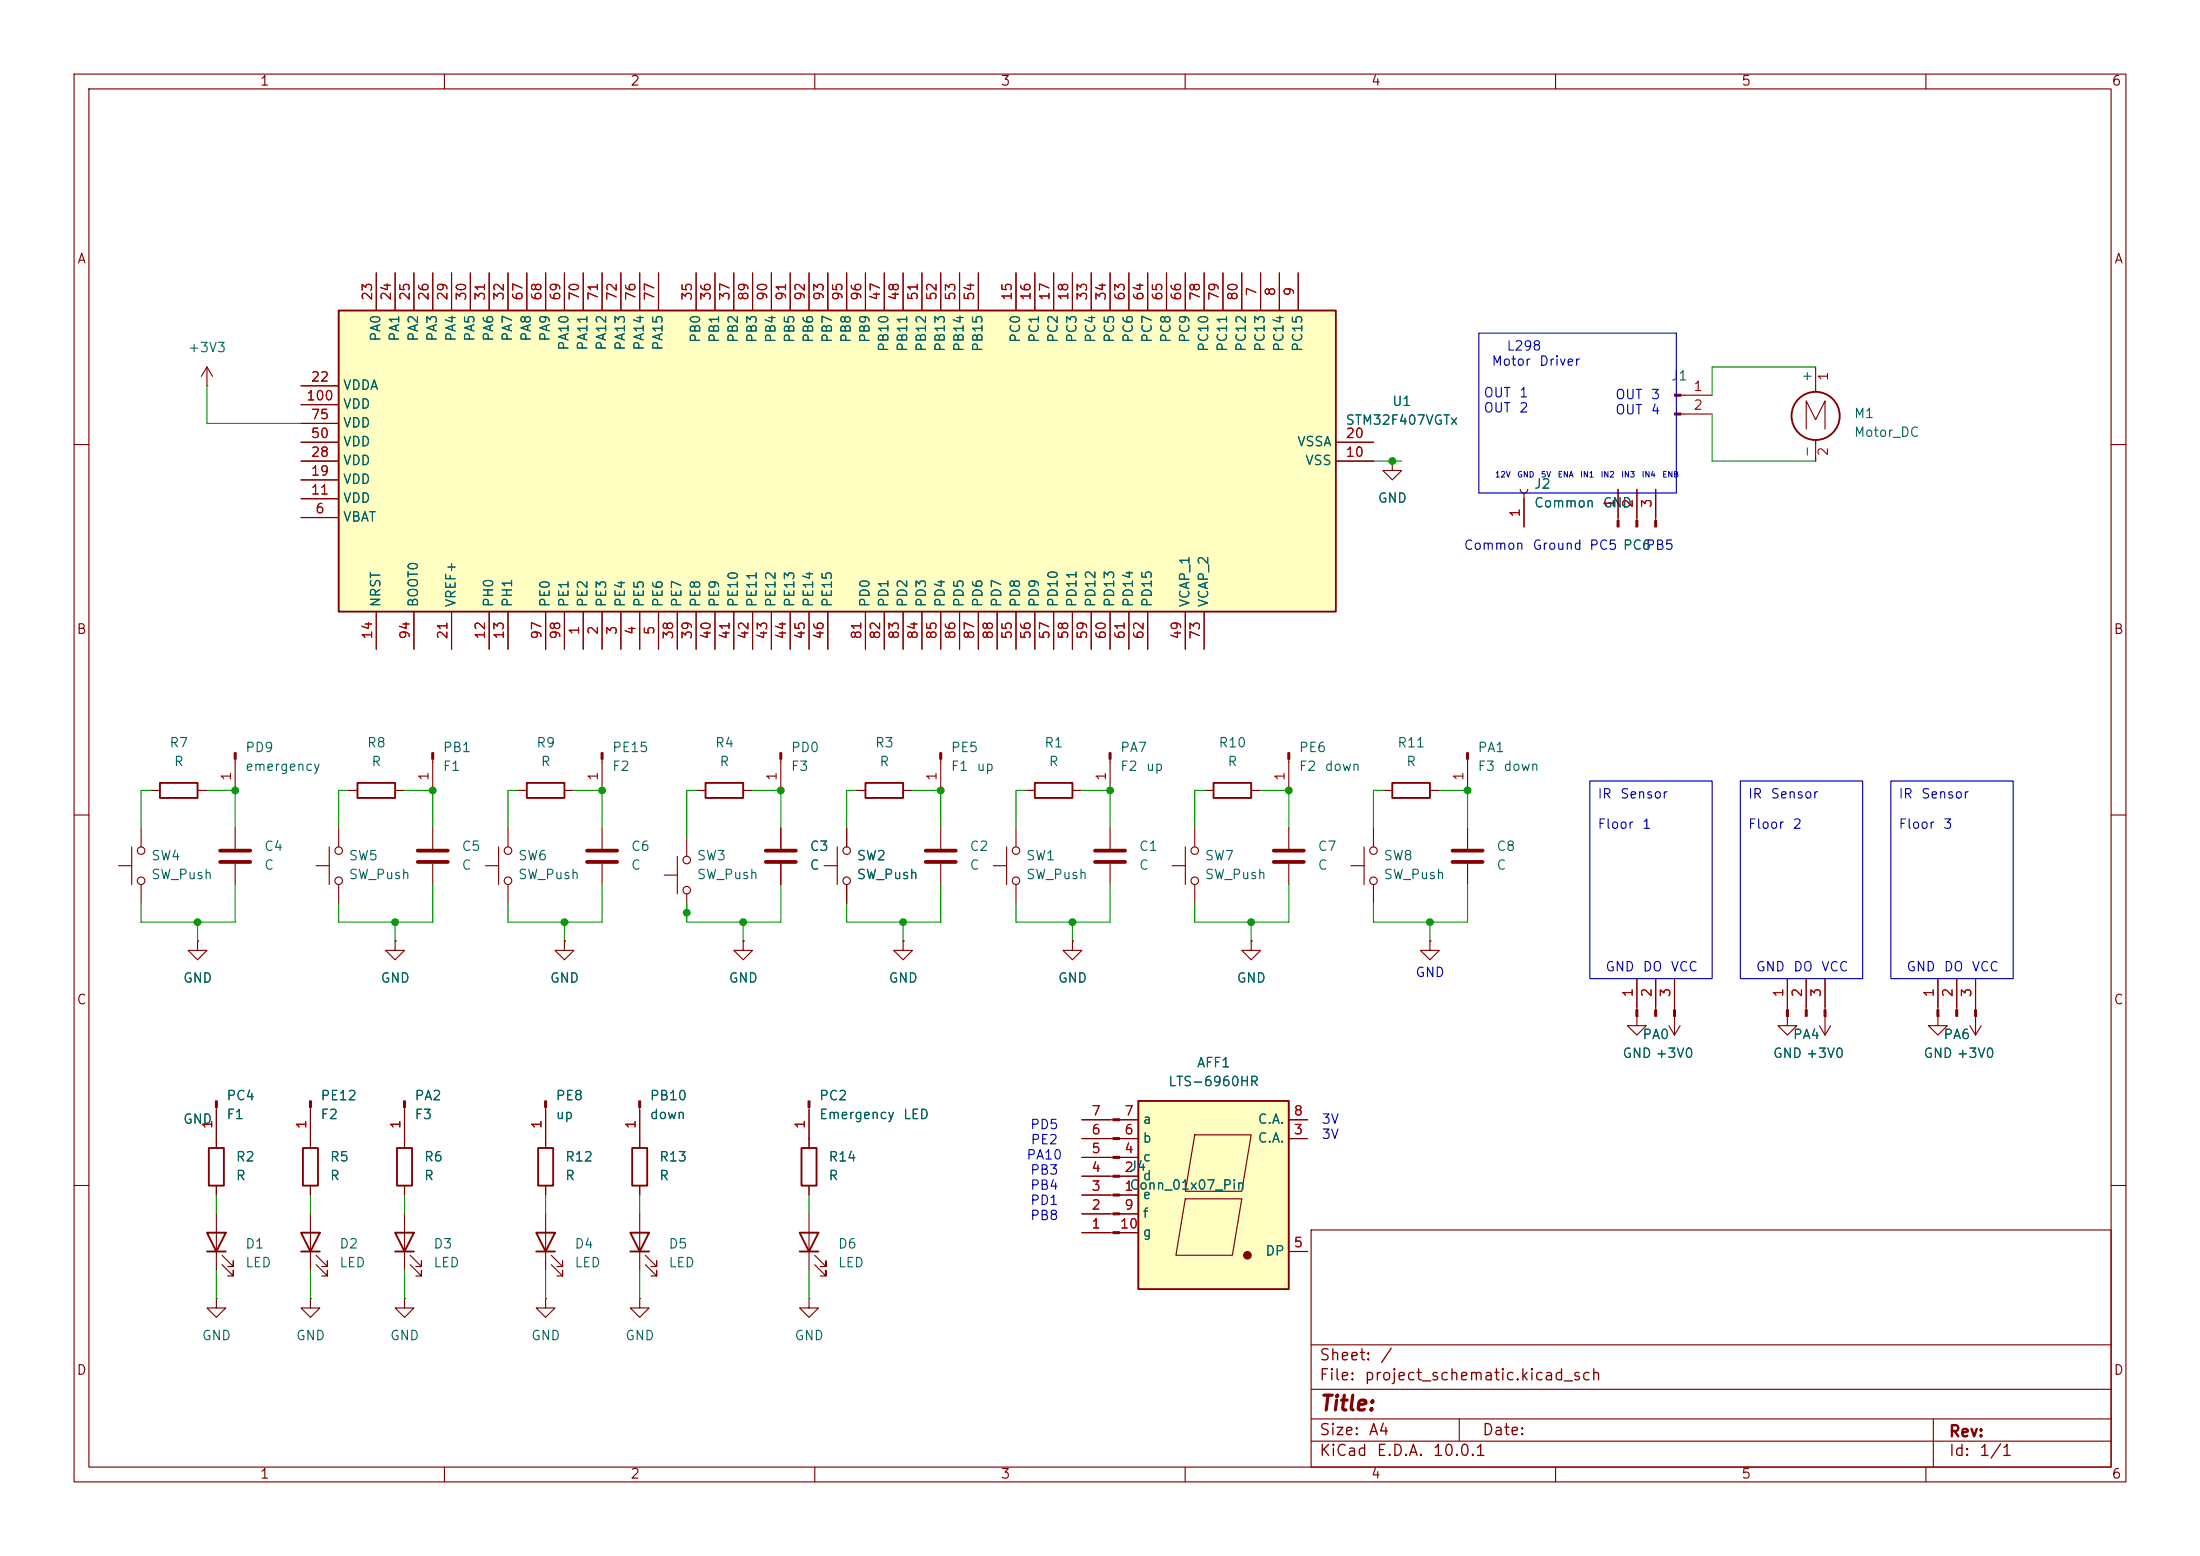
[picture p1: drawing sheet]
<svg xmlns="http://www.w3.org/2000/svg" width="297mm" height="210mm" viewBox="0 0 297 210" stroke-linecap="round" stroke-linejoin="round" font-family="sans-serif">
<g fill="none" stroke="#840000" stroke-width=".15">
<path d="M10 10h277v190h-277zM12 12h273v186h-273zM60 10v2M110 10v2M160 10v2M210 10v2M260 10v2M10 60h2M285 60h2M10 110h2M16 116.8h1.8M17.8 114.3v5.1"/>
<path d="M19 111.8v2.5M19 119.4v2.5M20.3 106.7h1.3M26.7 106.7h1.2M31.7 102.5v4.2M31.7 111.8v2.8M31.7 116.6v2.8M42.7 116.8h1.7M44.4 114.3v5.1M45.7 111.8v2.5M45.7 119.4v2.5M47 106.7h1.3"/>
<path d="M53.3 106.7h1.3M58.4 102.5v4.2M58.4 111.8v2.8M58.4 116.6v2.8M65.5 116.8h1.8M67.3 114.3v5.1M68.6 111.8v2.5M68.6 119.4v2.5M69.8 106.7h1.3M76.2 106.7h1.3M111.3 116.8h1.7M113 114.3v5.1"/>
<path d="M114.3 111.8v2.5M114.3 119.4v2.5M127 111.8v2.8M127 116.6v2.8M134.1 116.8h1.8M135.9 114.3v5.1M137.2 111.8v2.5M137.2 119.4v2.5M149.9 111.8v2.8M149.9 116.6v2.8M158.2 116.8h1.8M160 114.3v5.1"/>
<path d="M161.3 111.8v2.5M161.3 119.4v2.5M174 111.8v2.8M174 116.6v2.8M182.4 116.8h1.7M184.1 114.3v5.1M185.4 111.8v2.5M185.4 119.4v2.5M285 110h2M26.7 127v1.3h1.2l-1.2 1.2-1.3-1.2h1.3M26.7 127h.1M53.3 127v1.3h1.3l-1.3 1.2-1.2-1.2h1.2"/>
<path d="M53.3 127h.1M76.2 127v1.3h1.3l-1.3 1.2-1.3-1.2h1.3M76.2 127h.1M100.3 127v1.3h1.3l-1.3 1.2-1.2-1.2h1.2M100.3 127h.1M121.9 127v1.3h1.3l-1.3 1.2-1.3-1.2h1.3M121.9 127h.1M144.8 127v1.3h1.2l-1.2 1.2-1.3-1.2h1.3M144.8 127h.1M168.9 127v1.3h1.3l-1.3 1.2-1.3-1.2h1.3M168.9 127h.1M193 127v1.3h1.3l-1.3 1.2-1.2-1.2h1.2"/>
<path d="M193 127h.1M29.2 149.5v5.4M41.9 149.5v5.4M54.6 149.5v5.4M73.7 149.5v5.4M86.4 149.5v5.4M109.2 149.5v5.4M10 160h2M29.2 175.3v1.2h1.3l-1.3 1.3-1.3-1.3h1.3M29.2 175.3h.1M29.2 160v1.3M29.2 163.8v7.7"/>
<path d="M30 170.7l1.5 1.5v-.7v.7h-.8M30 169.4l1.5 1.5v-.7v.7h-.8M41.9 175.3v1.2h1.3l-1.3 1.3-1.3-1.3h1.3M41.9 175.3h.1M41.9 160v1.3M41.9 163.8v7.7M42.7 170.7l1.5 1.5v-.7v.7h-.8M42.7 169.4l1.5 1.5v-.7v.7h-.8M54.6 175.3v1.2h1.3l-1.3 1.3-1.3-1.3h1.3M54.6 175.3h.1M54.6 160v1.3M54.6 163.8v7.7"/>
<path d="M55.4 170.7l1.5 1.5v-.7v.7h-.8M55.4 169.4l1.5 1.5v-.7v.7h-.8M73.7 175.3v1.2h1.2l-1.2 1.3-1.3-1.3h1.3M73.7 175.3h.1M73.7 160v1.3M73.7 163.8v7.7M74.4 170.7l1.5 1.5v-.7v.7h-.7M74.4 169.4l1.5 1.5v-.7v.7h-.7M86.4 175.3v1.2h1.2l-1.2 1.3-1.3-1.3h1.3M86.4 175.3h.1M86.4 160v1.3M86.4 163.8v7.7"/>
<path d="M87.1 170.7l1.5 1.5v-.7v.7h-.7M87.1 169.4l1.5 1.5v-.7v.7h-.7M109.2 175.3v1.2h1.3l-1.3 1.3-1.3-1.3h1.3M109.2 175.3h.1M109.2 160v1.3M109.2 163.8v7.7M110 170.7l1.5 1.5v-.7v.7h-.8M110 169.4l1.5 1.5v-.7v.7h-.8M177 166h108v32h-108zM285 160h2M60 198v2M110 198v2"/>
<path d="M160 198v2M177 194.5h108M177 191.5h108M177 187.5h108M177 181.5h108M197 191.5v3M210 198v2M260 198v2M261 191.5v6.5"/>
<circle cx="19" cy="118.9" r=".51"/>
<circle cx="19" cy="114.8" r=".51"/>
<circle cx="45.7" cy="118.9" r=".51"/>
<circle cx="45.7" cy="114.8" r=".51"/>
<circle cx="68.6" cy="118.9" r=".51"/>
<circle cx="68.6" cy="114.8" r=".51"/>
<circle cx="114.3" cy="118.9" r=".51"/>
<circle cx="114.3" cy="114.8" r=".51"/>
<circle cx="137.2" cy="118.9" r=".51"/>
<circle cx="137.2" cy="114.8" r=".51"/>
<circle cx="161.3" cy="114.8" r=".51"/>
<circle cx="161.3" cy="118.9" r=".51"/>
<circle cx="185.4" cy="118.9" r=".51"/>
<circle cx="185.4" cy="114.8" r=".51"/>
</g>
<path d="M29.7 116.3h4.1M29.7 114.8h4.1M56.4 116.3h4.1M56.4 114.8h4.1M125 116.3h4M125 114.8h4M147.8 116.3h4.1M147.8 114.8h4.1M172 116.3h4M172 114.8h4" fill="none" stroke="#840000" stroke-width=".51"/>
<g fill="none" stroke="#840000" stroke-width=".25">
<path d="M21.6 105.7h5.1v2h-5.1zM48.3 105.7h5v2h-5zM71.1 105.7h5.1v2h-5.1zM28.2 154.9h2v5.1h-2zM40.9 154.9h2v5.1h-2zM53.6 154.9h2v5.1h-2zM72.6 154.9h2.1v5.1h-2.1zM85.3 154.9h2.1v5.1h-2.1zM108.2 154.9h2v5.1h-2zM27.9 166.4h2.6l-1.3 2.5zM27.9 168.9h2.6M40.6 166.4h2.6l-1.3 2.5z"/>
<path d="M40.6 168.9h2.6M53.3 166.4h2.6l-1.3 2.5zM53.3 168.9h2.6M72.4 166.4h2.5l-1.2 2.5zM72.4 168.9h2.5M85.1 166.4h2.5l-1.2 2.5zM85.1 168.9h2.5M107.9 166.4h2.6l-1.3 2.5zM107.9 168.9h2.6"/>
</g>
<g fill="#840000" stroke="#840000" stroke-width=".15">
<path d="M31.6 101.6h.3v.9h-.3z"/>
<path d="M58.3 101.6h.2v.9h-.2z"/>
<path d="M41.8 148.6h.2v.9h-.2z"/>
<path d="M54.5 148.6h.2v.9h-.2z"/>
<path d="M29.1 148.6h.2v.9h-.2z"/>
<path d="M86.2 148.6h.3v.9h-.3z"/>
<path d="M73.5 148.6h.3v.9h-.3z"/>
<path d="M109.1 148.6h.2v.9h-.2z"/>
</g>
<path d="M153.7 148.6h20.3v25.4h-20.3z" fill="#ffffc2"/>
<g fill="none" stroke="#840000" stroke-width=".25">
<path d="M116.8 105.7h5.1v2h-5.1zM153.7 148.6h20.3v25.4h-20.3z"/>
<circle cx="245.1" cy="56.1" r="3.3"/>
</g>
<g fill="none" stroke="#840000" stroke-width=".15">
<path d="M226.9 53.3h4.2M226.9 55.9h4.2M243.8 57.9v-3.8l1.3 2.5 1.3-2.5v3.8M245.1 49.5v3.4M245.1 59.4v2.8M205.2 66a.51 .51 0 0 0 .5 .5 .51 .51 0 0 0 .5-.5M205.7 66.5v4.6M218.4 66v4.3M221 66v4.3M223.5 66v4.3M115.6 106.7h1.2M121.9 106.7h1.3"/>
<path d="M198.1 102.5v4.2M198.1 111.8v2.8M198.1 116.6v2.8M221 137.2v1.2h1.2l-1.2 1.3-1.3-1.3h1.3M221 137.2h.1M221 132.1v4.2M223.5 132.1v4.2M225.3 138.4l.8 1.3M226.1 137.2h.1M226.1 132.1v4.2M226.1 137.2v2.5M226.8 138.4l-.7 1.3"/>
<path d="M241.3 137.2v1.2h1.3l-1.3 1.3-1.3-1.3h1.3M241.3 137.2h.1M241.3 132.1v4.2M243.8 132.1v4.2M245.6 138.4l.8 1.3M246.4 137.2h.1M246.4 132.1v4.2M246.4 137.2v2.5M247.1 138.4l-.7 1.3M261.6 137.2v1.2h1.3l-1.3 1.3-1.3-1.3h1.3M261.6 137.2h.1M261.6 132.1v4.2"/>
<path d="M264.2 132.1v4.2M265.9 138.4l.8 1.3M266.7 137.2h.1M266.7 132.1v4.2M266.7 137.2v2.5M267.5 138.4l-.8 1.3M146 158.8h4.3M146 153.7h4.3M146 156.2h4.3M146 151.1h4.3M151.1 158.8h2.6M151.1 153.7h2.6"/>
<path d="M151.1 156.2h2.6M151.1 151.1h2.6M161.3 153.2h7.6l-1.3 7.6h-7.6zM174 153.7h2.5M174 151.1h2.5M146 161.3h4.3M146 163.8h4.3M146 166.4h4.3M151.1 161.3h2.6M151.1 163.8h2.6M151.1 166.4h2.6M160 161.8h7.6l-1.2 7.6h-7.7z"/>
<path d="M174 168.9h2.5"/>
</g>
<g fill="#840000" stroke="#840000" stroke-width=".15">
<path d="M150.3 166.2h.8v.3h-.8z"/>
<path d="M150.3 163.7h.8v.3h-.8z"/>
<path d="M150.3 161.2h.8v.2h-.8z"/>
<path d="M150.3 158.6h.8v.3h-.8z"/>
<path d="M150.3 156.1h.8v.2h-.8z"/>
<path d="M150.3 153.5h.8v.3h-.8z"/>
<path d="M150.3 151h.8v.3h-.8z"/>
<path d="M226.1 53.2h.8v.3h-.8z"/>
<path d="M226.1 55.8h.8v.2h-.8z"/>
<path d="M241.2 136.3h.2v.9h-.2z"/>
<path d="M243.7 136.3h.3v.9h-.3z"/>
<path d="M246.3 136.3h.2v.9h-.2z"/>
<path d="M198 101.6h.2v.9h-.2z"/>
<path d="M220.9 136.3h.2v.9h-.2z"/>
<path d="M223.4 136.3h.2v.9h-.2z"/>
<path d="M225.9 136.3h.3v.9h-.3z"/>
<path d="M218.3 70.3h.3v.8h-.3z"/>
<path d="M220.9 70.3h.2v.8h-.2z"/>
<path d="M223.4 70.3h.2v.8h-.2z"/>
<path d="M261.5 136.3h.2v.9h-.2z"/>
<path d="M264 136.3h.3v.9h-.3z"/>
<path d="M266.6 136.3h.2v.9h-.2z"/>
<circle cx="168.4" cy="169.4" r=".51"/>
</g>
<path d="M196.1 116.3h4.1M196.1 114.8h4.1" fill="none" stroke="#840000" stroke-width=".51"/>
<path d="M45.7 41.9h134.6v40.7h-134.6z" fill="#ffffc2"/>
<path d="M45.7 41.9h134.6v40.7h-134.6zM95.2 105.7h5.1v2h-5.1zM139.7 105.7h5.1v2h-5.1zM163.8 105.7h5.1v2h-5.1zM188 105.7h5v2h-5z" fill="none" stroke="#840000" stroke-width=".25"/>
<g fill="none" stroke="#840000" stroke-width=".15">
<path d="M50.8 36.8v5.1M53.3 36.8v5.1M55.9 36.8v5.1M58.4 36.8v5.1M61 36.8v5.1M63.5 36.8v5.1M66 36.8v5.1M68.6 36.8v5.1M71.1 36.8v5.1M73.7 36.8v5.1M76.2 36.8v5.1M78.7 36.8v5.1"/>
<path d="M81.3 36.8v5.1M83.8 36.8v5.1M86.4 36.8v5.1M88.9 36.8v5.1M94 36.8v5.1M96.5 36.8v5.1M99.1 36.8v5.1M101.6 36.8v5.1M104.1 36.8v5.1M106.7 36.8v5.1M109.2 36.8v5.1M111.8 36.8v5.1"/>
<path d="M114.3 36.8v5.1M116.8 36.8v5.1M119.4 36.8v5.1M121.9 36.8v5.1M124.5 36.8v5.1M127 36.8v5.1M129.5 36.8v5.1M132.1 36.8v5.1M137.2 36.8v5.1M139.7 36.8v5.1M142.2 36.8v5.1M144.8 36.8v5.1"/>
<path d="M147.3 36.8v5.1M149.9 36.8v5.1M152.4 36.8v5.1M154.9 36.8v5.1M157.5 36.8v5.1M160 36.8v5.1M162.6 36.8v5.1M165.1 36.8v5.1M167.6 36.8v5.1M170.2 36.8v5.1M172.7 36.8v5.1M175.3 36.8v5.1"/>
<path d="M27.9 52.1h.1M27.9 49.5l-.7 1.3M27.9 49.5l.8 1.3M27.9 49.5v2.6M40.6 59.7h5.1M40.6 52.1h5.1M40.6 57.2h5.1M40.6 54.6h5.1M180.3 59.7h5.1M40.6 69.9h5.1M40.6 62.2h5.1M40.6 67.3h5.1"/>
<path d="M40.6 64.8h5.1M180.3 62.2h5.1M188 62.2v1.3h1.2l-1.2 1.3-1.3-1.3h1.3M188 62.2h.1M205.7 67.3v3.8M218.4 66v3.9M221 66v3.9M223.5 66v3.9M50.8 82.6v5M55.9 82.6v5M61 82.6v5M66 82.6v5"/>
<path d="M68.6 82.6v5M73.7 82.6v5M76.2 82.6v5M78.7 82.6v5M81.3 82.6v5M83.8 82.6v5M86.4 82.6v5M88.9 82.6v5M91.4 82.6v5M94 82.6v5M96.5 82.6v5M99.1 82.6v5"/>
<path d="M101.6 82.6v5M104.1 82.6v5M106.7 82.6v5M109.2 82.6v5M111.8 82.6v5M116.8 82.6v5M119.4 82.6v5M121.9 82.6v5M124.5 82.6v5M127 82.6v5M129.5 82.6v5M132.1 82.6v5"/>
<path d="M134.6 82.6v5M137.2 82.6v5M139.7 82.6v5M142.2 82.6v5M144.8 82.6v5M147.3 82.6v5M149.9 82.6v5M152.4 82.6v5M154.9 82.6v5M160 82.6v5M162.6 82.6v5M81.3 102.5v4.2"/>
<path d="M81.3 111.8v2.8M81.3 116.6v2.8M89.7 118.1h1.7M91.4 115.6v5.1M92.7 113v2.6M94 106.7h1.2M100.3 106.7h1.3M105.4 102.5v4.2M105.4 111.8v2.8M105.4 116.6v2.8M114.3 111.8v2.5M114.3 119.4v2.5"/>
<path d="M127 102.5v4.2M138.4 106.7h1.3M144.8 106.7h1.2M149.9 102.5v4.2M162.6 106.7h1.2M168.9 106.7h1.3M174 102.5v4.2M186.7 106.7h1.3M193 106.7h1.3M26.7 127h.1M53.3 127h.1M76.2 127h.1"/>
<path d="M92.7 120.7v2.5M100.3 127h.1M121.9 127h.1M144.8 127h.1M168.9 127h.1M193 127h.1M221 137.2h.1M221 132.1v3.8M223.5 132.1v3.8M226.1 137.2h.1M226.1 132.1v3.8M241.3 137.2h.1"/>
<path d="M241.3 132.1v3.8M243.8 132.1v3.8M246.4 137.2h.1M246.4 132.1v3.8M261.6 137.2h.1M261.6 132.1v3.8M264.2 132.1v3.8M266.7 137.2h.1M266.7 132.1v3.8M29.2 149.9v5M41.9 149.9v5M54.6 149.9v5"/>
<path d="M73.7 149.9v5M86.4 149.9v5M109.2 149.9v5M146 158.8h3.9M146 153.7h3.9M146 156.2h3.9M146 151.1h3.9M151.1 158.8h2.6M151.1 153.7h2.6M151.1 156.2h2.6M151.1 151.1h2.6M174 153.7h2.5"/>
<path d="M174 151.1h2.5M29.2 160v1.3M41.9 160v1.3M54.6 160v1.3M73.7 160v1.3M86.4 160v1.3M109.2 160v1.3M146 161.3h3.9M146 163.8h3.9M146 166.4h3.9M151.1 161.3h2.6M151.1 163.8h2.6"/>
<path d="M151.1 166.4h2.6M174 168.9h2.5"/>
<circle cx="92.7" cy="116.1" r=".51"/>
<circle cx="92.7" cy="120.1" r=".51"/>
</g>
<g fill="#840000" stroke="#840000" stroke-width=".15">
<path d="M126.9 101.6h.2v.9h-.2z"/>
<path d="M149.7 101.6h.3v.9h-.3z"/>
<path d="M173.9 101.6h.2v.9h-.2z"/>
<path d="M105.3 101.6h.2v.9h-.2z"/>
<path d="M81.2 101.6h.2v.9h-.2z"/>
</g>
<path d="M79.2 116.3h4.1M79.2 114.8h4.1M103.4 116.3h4M103.4 114.8h4" fill="none" stroke="#840000" stroke-width=".51"/>
<g fill="none" stroke="#009600" stroke-width=".15">
<path d="M27.9 52.1v5.1h12.7M231.1 55.9v6.3h14M245.1 49.5h-14v3.8M185.4 62.2h3.8M20.3 106.7h-1.3v5.1M27.9 106.7h3.8v5.1M31.7 119.4v5.1h-12.7v-2.6M47 106.7h-1.3v5.1M54.6 106.7h3.8v5.1M58.4 119.4v5.1h-12.7v-2.6M69.8 106.7h-1.2v5.1M77.5 106.7h3.8v5.1"/>
<path d="M81.3 119.4v5.1h-12.7v-2.6M94 106.7h-1.3v6.3M101.6 106.7h3.8v5.1M105.4 119.4v5.1h-12.7v-2.6M115.6 106.7h-1.3v5.1M123.2 106.7h3.8v5.1M127 119.4v5.1h-12.7v-2.6M138.4 106.7h-1.2v5.1M146 106.7h3.9v5.1M149.9 119.4v5.1h-12.7v-2.6M162.6 106.7h-1.3v5.1M170.2 106.7h3.8v5.1"/>
<path d="M174 119.4v5.1h-12.7v-2.6M186.7 106.7h-1.3v5.1M194.3 106.7h3.8v5.1M198.1 119.4v5.1h-12.7v-2.6M26.7 124.5v2.5M53.3 124.5v2.5M76.2 124.5v2.5M100.3 124.5v2.5M121.9 124.5v2.5M144.8 124.5v2.5M168.9 124.5v2.5M193 124.5v2.5"/>
<path d="M29.2 161.3v2.5M29.2 171.5v3.8M41.9 161.3v2.5M41.9 171.5v3.8M54.6 161.3v2.5M54.6 171.5v3.8M73.7 161.3v2.5M73.7 171.5v3.8M86.4 161.3v2.5M86.4 171.5v3.8M109.2 161.3v2.5M109.2 171.5v3.8"/>
</g>
<path d="M199.6 45h26.7v21.5h-26.7zM214.6 105.4h16.5v26.7h-16.5zM234.9 105.4h16.6v26.7h-16.6zM255.3 105.4h16.5v26.7h-16.5z" fill="none" stroke="#0000c2" stroke-width=".15"/>
<g fill="#009600" stroke="#009600" stroke-width=".14">
<circle cx="92.7" cy="123.2" r=".46"/>
<circle cx="193" cy="124.5" r=".46"/>
<circle cx="149.9" cy="106.7" r=".46"/>
<circle cx="198.1" cy="106.7" r=".46"/>
<circle cx="168.9" cy="124.5" r=".46"/>
<circle cx="174" cy="106.7" r=".46"/>
<circle cx="76.2" cy="124.5" r=".46"/>
<circle cx="58.4" cy="106.7" r=".46"/>
<circle cx="53.3" cy="124.5" r=".46"/>
<circle cx="31.7" cy="106.7" r=".46"/>
<circle cx="26.7" cy="124.5" r=".46"/>
<circle cx="127" cy="106.7" r=".46"/>
<circle cx="121.9" cy="124.5" r=".46"/>
<circle cx="144.8" cy="124.5" r=".46"/>
<circle cx="105.4" cy="106.7" r=".46"/>
<circle cx="100.3" cy="124.5" r=".46"/>
<circle cx="81.3" cy="106.7" r=".46"/>
<circle cx="188" cy="62.2" r=".46"/>
</g>
<text font-size="2" fill="#840000" x="178" y="190.9">Title:</text>
<g font-size="1.5" fill="#840000">
<text x="178" y="184">Sheet:</text>
<text x="186.2" y="184">/</text>
<text x="178" y="186.7">File:</text>
<text x="184.1" y="186.7">project_schematic.kicad_sch</text>
<text x="178" y="196.9">KiCad</text>
<text x="178" y="194.1">Size:</text>
<text x="184.7" y="194.1">A4</text>
<text x="185.7" y="196.9">E.D.A.</text>
<text x="193.3" y="196.9">10.0.1</text>
<text x="200" y="194.1">Date:</text>
<text x="263" y="194.3">Rev:</text>
<text x="263" y="196.9">Id:</text>
<text x="267.1" y="196.9">1/1</text>
</g>
<g font-size="1.3" fill="#840000">
<text x="35" y="11.9">1</text>
<text x="85" y="11.9">2</text>
<text x="135" y="11.9">3</text>
<text x="185" y="11.9">4</text>
<text x="235" y="11.9">5</text>
<text x="285" y="11.9">6</text>
<text x="10.3" y="35.9">A</text>
<text x="285.3" y="35.9">A</text>
<text x="10.3" y="85.9">B</text>
<text x="285.3" y="85.9">B</text>
<text x="10.3" y="135.9">C</text>
<text x="285.3" y="135.9">C</text>
<text x="10.3" y="185.9">D</text>
<text x="285.3" y="185.9">D</text>
<text x="35" y="199.9">1</text>
<text x="85" y="199.9">2</text>
<text x="135" y="199.9">3</text>
<text x="185" y="199.9">4</text>
<text x="235" y="199.9">5</text>
<text x="285" y="199.9">6</text>
</g>
<g font-size="1.3" fill="#a90000">
<text x="50.5" y="40.7" transform="rotate(-90 50.5 40.7)">23</text>
<text x="53.1" y="40.7" transform="rotate(-90 53.1 40.7)">24</text>
<text x="55.6" y="40.7" transform="rotate(-90 55.6 40.7)">25</text>
<text x="58.2" y="40.7" transform="rotate(-90 58.2 40.7)">26</text>
<text x="60.7" y="40.7" transform="rotate(-90 60.7 40.7)">29</text>
<text x="63.2" y="40.7" transform="rotate(-90 63.2 40.7)">30</text>
<text x="65.8" y="40.7" transform="rotate(-90 65.8 40.7)">31</text>
<text x="68.3" y="40.7" transform="rotate(-90 68.3 40.7)">32</text>
<text x="70.9" y="40.7" transform="rotate(-90 70.9 40.7)">67</text>
<text x="73.4" y="40.7" transform="rotate(-90 73.4 40.7)">68</text>
<text x="75.9" y="40.7" transform="rotate(-90 75.9 40.7)">69</text>
<text x="78.5" y="40.7" transform="rotate(-90 78.5 40.7)">70</text>
<text x="81" y="40.7" transform="rotate(-90 81 40.7)">71</text>
<text x="83.6" y="40.7" transform="rotate(-90 83.6 40.7)">72</text>
<text x="86.1" y="40.7" transform="rotate(-90 86.1 40.7)">76</text>
<text x="88.6" y="40.7" transform="rotate(-90 88.6 40.7)">77</text>
<text x="93.7" y="40.7" transform="rotate(-90 93.7 40.7)">35</text>
<text x="96.3" y="40.7" transform="rotate(-90 96.3 40.7)">36</text>
<text x="98.8" y="40.7" transform="rotate(-90 98.8 40.7)">37</text>
<text x="101.3" y="40.7" transform="rotate(-90 101.3 40.7)">89</text>
<text x="103.9" y="40.7" transform="rotate(-90 103.9 40.7)">90</text>
<text x="106.4" y="40.7" transform="rotate(-90 106.4 40.7)">91</text>
<text x="109" y="40.7" transform="rotate(-90 109 40.7)">92</text>
<text x="111.5" y="40.7" transform="rotate(-90 111.5 40.7)">93</text>
<text x="114" y="40.7" transform="rotate(-90 114 40.7)">95</text>
<text x="116.6" y="40.7" transform="rotate(-90 116.6 40.7)">96</text>
<text x="119.1" y="40.7" transform="rotate(-90 119.1 40.7)">47</text>
<text x="121.7" y="40.7" transform="rotate(-90 121.7 40.7)">48</text>
<text x="124.2" y="40.7" transform="rotate(-90 124.2 40.7)">51</text>
<text x="126.7" y="40.7" transform="rotate(-90 126.7 40.7)">52</text>
<text x="129.3" y="40.7" transform="rotate(-90 129.3 40.7)">53</text>
<text x="131.8" y="40.7" transform="rotate(-90 131.8 40.7)">54</text>
<text x="136.9" y="40.7" transform="rotate(-90 136.9 40.7)">15</text>
<text x="139.4" y="40.7" transform="rotate(-90 139.4 40.7)">16</text>
<text x="142" y="40.7" transform="rotate(-90 142 40.7)">17</text>
<text x="144.5" y="40.7" transform="rotate(-90 144.5 40.7)">18</text>
<text x="147.1" y="40.7" transform="rotate(-90 147.1 40.7)">33</text>
<text x="149.6" y="40.7" transform="rotate(-90 149.6 40.7)">34</text>
<text x="152.1" y="40.7" transform="rotate(-90 152.1 40.7)">63</text>
<text x="154.7" y="40.7" transform="rotate(-90 154.7 40.7)">64</text>
<text x="157.2" y="40.7" transform="rotate(-90 157.2 40.7)">65</text>
<text x="159.8" y="40.7" transform="rotate(-90 159.8 40.7)">66</text>
<text x="162.3" y="40.7" transform="rotate(-90 162.3 40.7)">78</text>
<text x="164.8" y="40.7" transform="rotate(-90 164.8 40.7)">79</text>
<text x="167.4" y="40.7" transform="rotate(-90 167.4 40.7)">80</text>
<text x="169.9" y="40.1" transform="rotate(-90 169.9 40.1)">7</text>
<text x="172.5" y="40.1" transform="rotate(-90 172.5 40.1)">8</text>
<text x="175" y="40.1" transform="rotate(-90 175 40.1)">9</text>
<text x="41.9" y="51.8">22</text>
<text x="228.5" y="53.1">1</text>
<text x="247.1" y="51.5" transform="rotate(-90 247.1 51.5)">1</text>
<text x="41.3" y="54.4">100</text>
<text x="41.9" y="59.4">50</text>
<text x="41.9" y="56.9">75</text>
<text x="181.6" y="59.4">20</text>
<text x="228.5" y="55.6">2</text>
<text x="41.9" y="64.5">19</text>
<text x="41.9" y="62">28</text>
<text x="181.6" y="62">10</text>
<text x="247.1" y="61.7" transform="rotate(-90 247.1 61.7)">2</text>
<text x="41.9" y="67.1">11</text>
<text x="42.5" y="69.6">6</text>
<text x="205.5" y="69.9" transform="rotate(-90 205.5 69.9)">1</text>
<text x="218.2" y="68.7" transform="rotate(-90 218.2 68.7)">1</text>
<text x="220.7" y="68.7" transform="rotate(-90 220.7 68.7)">2</text>
<text x="223.3" y="68.7" transform="rotate(-90 223.3 68.7)">3</text>
<text x="50.5" y="86.4" transform="rotate(-90 50.5 86.4)">14</text>
<text x="55.6" y="86.4" transform="rotate(-90 55.6 86.4)">94</text>
<text x="60.7" y="86.4" transform="rotate(-90 60.7 86.4)">21</text>
<text x="65.8" y="86.4" transform="rotate(-90 65.8 86.4)">12</text>
<text x="68.3" y="86.4" transform="rotate(-90 68.3 86.4)">13</text>
<text x="73.4" y="86.4" transform="rotate(-90 73.4 86.4)">97</text>
<text x="75.9" y="86.4" transform="rotate(-90 75.9 86.4)">98</text>
<text x="78.5" y="85.8" transform="rotate(-90 78.5 85.8)">1</text>
<text x="81" y="85.8" transform="rotate(-90 81 85.8)">2</text>
<text x="83.6" y="85.8" transform="rotate(-90 83.6 85.8)">3</text>
<text x="86.1" y="85.8" transform="rotate(-90 86.1 85.8)">4</text>
<text x="88.6" y="85.8" transform="rotate(-90 88.6 85.8)">5</text>
<text x="91.2" y="86.4" transform="rotate(-90 91.2 86.4)">38</text>
<text x="93.7" y="86.4" transform="rotate(-90 93.7 86.4)">39</text>
<text x="96.3" y="86.4" transform="rotate(-90 96.3 86.4)">40</text>
<text x="98.8" y="86.4" transform="rotate(-90 98.8 86.4)">41</text>
<text x="101.3" y="86.4" transform="rotate(-90 101.3 86.4)">42</text>
<text x="103.9" y="86.4" transform="rotate(-90 103.9 86.4)">43</text>
<text x="106.4" y="86.4" transform="rotate(-90 106.4 86.4)">44</text>
<text x="109" y="86.4" transform="rotate(-90 109 86.4)">45</text>
<text x="111.5" y="86.4" transform="rotate(-90 111.5 86.4)">46</text>
<text x="116.6" y="86.4" transform="rotate(-90 116.6 86.4)">81</text>
<text x="119.1" y="86.4" transform="rotate(-90 119.1 86.4)">82</text>
<text x="121.7" y="86.4" transform="rotate(-90 121.7 86.4)">83</text>
<text x="124.2" y="86.4" transform="rotate(-90 124.2 86.4)">84</text>
<text x="126.7" y="86.4" transform="rotate(-90 126.7 86.4)">85</text>
<text x="129.3" y="86.4" transform="rotate(-90 129.3 86.4)">86</text>
<text x="131.8" y="86.4" transform="rotate(-90 131.8 86.4)">87</text>
<text x="134.4" y="86.4" transform="rotate(-90 134.4 86.4)">88</text>
<text x="136.9" y="86.4" transform="rotate(-90 136.9 86.4)">55</text>
<text x="139.4" y="86.4" transform="rotate(-90 139.4 86.4)">56</text>
<text x="142" y="86.4" transform="rotate(-90 142 86.4)">57</text>
<text x="144.5" y="86.4" transform="rotate(-90 144.5 86.4)">58</text>
<text x="147.1" y="86.4" transform="rotate(-90 147.1 86.4)">59</text>
<text x="149.6" y="86.4" transform="rotate(-90 149.6 86.4)">60</text>
<text x="152.1" y="86.4" transform="rotate(-90 152.1 86.4)">61</text>
<text x="154.7" y="86.4" transform="rotate(-90 154.7 86.4)">62</text>
<text x="159.8" y="86.4" transform="rotate(-90 159.8 86.4)">49</text>
<text x="162.3" y="86.4" transform="rotate(-90 162.3 86.4)">73</text>
<text x="31.5" y="105.5" transform="rotate(-90 31.5 105.5)">1</text>
<text x="58.2" y="105.5" transform="rotate(-90 58.2 105.5)">1</text>
<text x="81" y="105.5" transform="rotate(-90 81 105.5)">1</text>
<text x="105.2" y="105.5" transform="rotate(-90 105.2 105.5)">1</text>
<text x="126.7" y="105.5" transform="rotate(-90 126.7 105.5)">1</text>
<text x="149.6" y="105.5" transform="rotate(-90 149.6 105.5)">1</text>
<text x="173.7" y="105.5" transform="rotate(-90 173.7 105.5)">1</text>
<text x="197.9" y="105.5" transform="rotate(-90 197.9 105.5)">1</text>
<text x="220.7" y="134.7" transform="rotate(-90 220.7 134.7)">1</text>
<text x="223.3" y="134.7" transform="rotate(-90 223.3 134.7)">2</text>
<text x="225.8" y="134.7" transform="rotate(-90 225.8 134.7)">3</text>
<text x="241" y="134.7" transform="rotate(-90 241 134.7)">1</text>
<text x="243.6" y="134.7" transform="rotate(-90 243.6 134.7)">2</text>
<text x="246.1" y="134.7" transform="rotate(-90 246.1 134.7)">3</text>
<text x="261.4" y="134.7" transform="rotate(-90 261.4 134.7)">1</text>
<text x="263.9" y="134.7" transform="rotate(-90 263.9 134.7)">2</text>
<text x="266.4" y="134.7" transform="rotate(-90 266.4 134.7)">3</text>
<text x="29" y="152.5" transform="rotate(-90 29 152.5)">1</text>
<text x="41.7" y="152.5" transform="rotate(-90 41.7 152.5)">1</text>
<text x="54.4" y="152.5" transform="rotate(-90 54.4 152.5)">1</text>
<text x="73.4" y="152.5" transform="rotate(-90 73.4 152.5)">1</text>
<text x="86.1" y="152.5" transform="rotate(-90 86.1 152.5)">1</text>
<text x="109" y="152.5" transform="rotate(-90 109 152.5)">1</text>
<text x="147.2" y="156">5</text>
<text x="147.2" y="153.4">6</text>
<text x="147.2" y="150.9">7</text>
<text x="151.7" y="156">4</text>
<text x="151.7" y="153.4">6</text>
<text x="151.7" y="150.9">7</text>
<text x="174.6" y="153.4">3</text>
<text x="174.6" y="150.9">8</text>
<text x="147.2" y="161">3</text>
<text x="147.2" y="158.5">4</text>
<text x="151.7" y="161">1</text>
<text x="151.7" y="158.5">2</text>
<text x="147.2" y="166.1">1</text>
<text x="147.2" y="163.6">2</text>
<text x="151.1" y="166.1">10</text>
<text x="151.7" y="163.6">9</text>
<text x="174.6" y="168.7">5</text>
</g>
<g font-size="1.3" fill="#006464">
<text x="25.3" y="47.9">+3V3</text>
<text x="51.7" y="46.2" transform="rotate(-90 51.7 46.2)">PA0</text>
<text x="54.2" y="46.2" transform="rotate(-90 54.2 46.2)">PA1</text>
<text x="56.7" y="46.2" transform="rotate(-90 56.7 46.2)">PA2</text>
<text x="59.3" y="46.2" transform="rotate(-90 59.3 46.2)">PA3</text>
<text x="61.8" y="46.2" transform="rotate(-90 61.8 46.2)">PA4</text>
<text x="64.4" y="46.2" transform="rotate(-90 64.4 46.2)">PA5</text>
<text x="66.9" y="46.2" transform="rotate(-90 66.9 46.2)">PA6</text>
<text x="69.4" y="46.2" transform="rotate(-90 69.4 46.2)">PA7</text>
<text x="72" y="46.2" transform="rotate(-90 72 46.2)">PA8</text>
<text x="74.5" y="46.2" transform="rotate(-90 74.5 46.2)">PA9</text>
<text x="77.1" y="47.4" transform="rotate(-90 77.1 47.4)">PA10</text>
<text x="79.6" y="47.4" transform="rotate(-90 79.6 47.4)">PA11</text>
<text x="82.1" y="47.4" transform="rotate(-90 82.1 47.4)">PA12</text>
<text x="84.7" y="47.4" transform="rotate(-90 84.7 47.4)">PA13</text>
<text x="87.2" y="47.4" transform="rotate(-90 87.2 47.4)">PA14</text>
<text x="89.8" y="47.4" transform="rotate(-90 89.8 47.4)">PA15</text>
<text x="94.8" y="46.4" transform="rotate(-90 94.8 46.4)">PB0</text>
<text x="97.4" y="46.4" transform="rotate(-90 97.4 46.4)">PB1</text>
<text x="99.9" y="46.4" transform="rotate(-90 99.9 46.4)">PB2</text>
<text x="102.5" y="46.4" transform="rotate(-90 102.5 46.4)">PB3</text>
<text x="105" y="46.4" transform="rotate(-90 105 46.4)">PB4</text>
<text x="107.5" y="46.4" transform="rotate(-90 107.5 46.4)">PB5</text>
<text x="110.1" y="46.4" transform="rotate(-90 110.1 46.4)">PB6</text>
<text x="112.6" y="46.4" transform="rotate(-90 112.6 46.4)">PB7</text>
<text x="115.2" y="46.4" transform="rotate(-90 115.2 46.4)">PB8</text>
<text x="117.7" y="46.4" transform="rotate(-90 117.7 46.4)">PB9</text>
<text x="120.2" y="47.6" transform="rotate(-90 120.2 47.6)">PB10</text>
<text x="122.8" y="47.6" transform="rotate(-90 122.8 47.6)">PB11</text>
<text x="125.3" y="47.6" transform="rotate(-90 125.3 47.6)">PB12</text>
<text x="127.9" y="47.6" transform="rotate(-90 127.9 47.6)">PB13</text>
<text x="130.4" y="47.6" transform="rotate(-90 130.4 47.6)">PB14</text>
<text x="132.9" y="47.6" transform="rotate(-90 132.9 47.6)">PB15</text>
<text x="138" y="46.4" transform="rotate(-90 138 46.4)">PC0</text>
<text x="140.6" y="46.4" transform="rotate(-90 140.6 46.4)">PC1</text>
<text x="143.1" y="46.4" transform="rotate(-90 143.1 46.4)">PC2</text>
<text x="145.6" y="46.4" transform="rotate(-90 145.6 46.4)">PC3</text>
<text x="148.2" y="46.4" transform="rotate(-90 148.2 46.4)">PC4</text>
<text x="150.7" y="46.4" transform="rotate(-90 150.7 46.4)">PC5</text>
<text x="153.3" y="46.4" transform="rotate(-90 153.3 46.4)">PC6</text>
<text x="155.8" y="46.4" transform="rotate(-90 155.8 46.4)">PC7</text>
<text x="158.3" y="46.4" transform="rotate(-90 158.3 46.4)">PC8</text>
<text x="160.9" y="46.4" transform="rotate(-90 160.9 46.4)">PC9</text>
<text x="163.4" y="47.6" transform="rotate(-90 163.4 47.6)">PC10</text>
<text x="166" y="47.6" transform="rotate(-90 166 47.6)">PC11</text>
<text x="168.5" y="47.6" transform="rotate(-90 168.5 47.6)">PC12</text>
<text x="171" y="47.6" transform="rotate(-90 171 47.6)">PC13</text>
<text x="173.6" y="47.6" transform="rotate(-90 173.6 47.6)">PC14</text>
<text x="176.1" y="47.6" transform="rotate(-90 176.1 47.6)">PC15</text>
<text x="46.2" y="52.9">VDDA</text>
<text x="225.5" y="51.7">J1</text>
<text x="244.9" y="51.7" transform="rotate(-90 244.9 51.7)">+</text>
<text x="46.2" y="58">VDD</text>
<text x="46.2" y="55.5">VDD</text>
<text x="181.6" y="57.6">STM32F407VGTx</text>
<text x="187.9" y="55.1">U1</text>
<text x="250.2" y="56.7">M1</text>
<text x="250.2" y="59.3">Motor_DC</text>
<text x="46.2" y="65.6">VDD</text>
<text x="46.2" y="63.1">VDD</text>
<text x="46.2" y="60.6">VDD</text>
<text x="175" y="60.6">VSSA</text>
<text x="176.1" y="63.1">VSS</text>
<text x="244.9" y="61.8" transform="rotate(-90 244.9 61.8)">-</text>
<text x="46.2" y="70.7">VBAT</text>
<text x="46.2" y="68.2">VDD</text>
<text x="185.9" y="68.2">GND</text>
<text x="207" y="66.3">J2</text>
<text x="207" y="68.8">Common</text>
<text x="216.3" y="68.8">GND</text>
<text x="219" y="74.5">PC6</text>
<text x="51.7" y="82" transform="rotate(-90 51.7 82)">NRST</text>
<text x="56.7" y="82" transform="rotate(-90 56.7 82)">BOOT0</text>
<text x="61.8" y="82" transform="rotate(-90 61.8 82)">VREF+</text>
<text x="66.9" y="82" transform="rotate(-90 66.9 82)">PH0</text>
<text x="69.4" y="82" transform="rotate(-90 69.4 82)">PH1</text>
<text x="74.5" y="82" transform="rotate(-90 74.5 82)">PE0</text>
<text x="77.1" y="82" transform="rotate(-90 77.1 82)">PE1</text>
<text x="79.6" y="82" transform="rotate(-90 79.6 82)">PE2</text>
<text x="82.1" y="82" transform="rotate(-90 82.1 82)">PE3</text>
<text x="84.7" y="82" transform="rotate(-90 84.7 82)">PE4</text>
<text x="87.2" y="82" transform="rotate(-90 87.2 82)">PE5</text>
<text x="89.8" y="82" transform="rotate(-90 89.8 82)">PE6</text>
<text x="92.3" y="82" transform="rotate(-90 92.3 82)">PE7</text>
<text x="94.8" y="82" transform="rotate(-90 94.8 82)">PE8</text>
<text x="97.4" y="82" transform="rotate(-90 97.4 82)">PE9</text>
<text x="99.9" y="82" transform="rotate(-90 99.9 82)">PE10</text>
<text x="102.5" y="82" transform="rotate(-90 102.5 82)">PE11</text>
<text x="105" y="82" transform="rotate(-90 105 82)">PE12</text>
<text x="107.5" y="82" transform="rotate(-90 107.5 82)">PE13</text>
<text x="110.1" y="82" transform="rotate(-90 110.1 82)">PE14</text>
<text x="112.6" y="82" transform="rotate(-90 112.6 82)">PE15</text>
<text x="117.7" y="82" transform="rotate(-90 117.7 82)">PD0</text>
<text x="120.2" y="82" transform="rotate(-90 120.2 82)">PD1</text>
<text x="122.8" y="82" transform="rotate(-90 122.8 82)">PD2</text>
<text x="125.3" y="82" transform="rotate(-90 125.3 82)">PD3</text>
<text x="127.9" y="82" transform="rotate(-90 127.9 82)">PD4</text>
<text x="130.4" y="82" transform="rotate(-90 130.4 82)">PD5</text>
<text x="132.9" y="82" transform="rotate(-90 132.9 82)">PD6</text>
<text x="135.5" y="82" transform="rotate(-90 135.5 82)">PD7</text>
<text x="138" y="82" transform="rotate(-90 138 82)">PD8</text>
<text x="140.6" y="82" transform="rotate(-90 140.6 82)">PD9</text>
<text x="143.1" y="82" transform="rotate(-90 143.1 82)">PD10</text>
<text x="145.6" y="82" transform="rotate(-90 145.6 82)">PD11</text>
<text x="148.2" y="82" transform="rotate(-90 148.2 82)">PD12</text>
<text x="150.7" y="82" transform="rotate(-90 150.7 82)">PD13</text>
<text x="153.3" y="82" transform="rotate(-90 153.3 82)">PD14</text>
<text x="155.8" y="82" transform="rotate(-90 155.8 82)">PD15</text>
<text x="160.9" y="82" transform="rotate(-90 160.9 82)">VCAP_1</text>
<text x="163.4" y="82" transform="rotate(-90 163.4 82)">VCAP_2</text>
<text x="22.8" y="101.2">R7</text>
<text x="33" y="101.8">PD9</text>
<text x="49.5" y="101.2">R8</text>
<text x="59.7" y="101.8">PB1</text>
<text x="72.3" y="101.2">R9</text>
<text x="82.6" y="101.8">PE15</text>
<text x="96.4" y="101.2">R4</text>
<text x="106.7" y="101.8">PD0</text>
<text x="118" y="101.2">R3</text>
<text x="128.3" y="101.8">PE5</text>
<text x="140.9" y="101.2">R1</text>
<text x="151.1" y="101.8">PA7</text>
<text x="164.4" y="101.2">R10</text>
<text x="175.3" y="101.8">PE6</text>
<text x="188.6" y="101.2">R11</text>
<text x="199.4" y="101.8">PA1</text>
<text x="23.4" y="103.7">R</text>
<text x="33" y="104.4">emergency</text>
<text x="50.1" y="103.7">R</text>
<text x="59.7" y="104.4">F1</text>
<text x="72.9" y="103.7">R</text>
<text x="82.6" y="104.4">F2</text>
<text x="97.1" y="103.7">R</text>
<text x="106.7" y="104.4">F3</text>
<text x="118.6" y="103.7">R</text>
<text x="128.3" y="104.4">F1</text>
<text x="131.7" y="104.4">up</text>
<text x="141.5" y="103.7">R</text>
<text x="151.1" y="104.4">F2</text>
<text x="154.6" y="104.4">up</text>
<text x="165.6" y="103.7">R</text>
<text x="175.3" y="104.4">F2</text>
<text x="178.7" y="104.4">down</text>
<text x="189.8" y="103.7">R</text>
<text x="199.4" y="104.4">F3</text>
<text x="202.9" y="104.4">down</text>
<text x="20.3" y="116.4">SW4</text>
<text x="20.3" y="119">SW_Push</text>
<text x="35.6" y="115.2">C4</text>
<text x="35.6" y="117.7">C</text>
<text x="47" y="116.4">SW5</text>
<text x="47" y="119">SW_Push</text>
<text x="62.2" y="115.2">C5</text>
<text x="62.2" y="117.7">C</text>
<text x="69.9" y="116.4">SW6</text>
<text x="69.9" y="119">SW_Push</text>
<text x="85.1" y="115.2">C6</text>
<text x="85.1" y="117.7">C</text>
<text x="94" y="116.4">SW3</text>
<text x="94" y="119">SW_Push</text>
<text x="109.2" y="115.2">C3</text>
<text x="109.2" y="117.7">C</text>
<text x="115.6" y="116.4">SW2</text>
<text x="115.6" y="119">SW_Push</text>
<text x="130.8" y="115.2">C2</text>
<text x="130.8" y="117.7">C</text>
<text x="138.4" y="116.4">SW1</text>
<text x="138.4" y="119">SW_Push</text>
<text x="153.7" y="115.2">C1</text>
<text x="153.7" y="117.7">C</text>
<text x="162.6" y="116.4">SW7</text>
<text x="162.6" y="119">SW_Push</text>
<text x="177.8" y="115.2">C7</text>
<text x="177.8" y="117.7">C</text>
<text x="186.7" y="116.4">SW8</text>
<text x="186.7" y="119">SW_Push</text>
<text x="201.9" y="115.2">C8</text>
<text x="201.9" y="117.7">C</text>
<text x="24.6" y="132.9">GND</text>
<text x="51.3" y="132.9">GND</text>
<text x="74.2" y="132.9">GND</text>
<text x="98.3" y="132.9">GND</text>
<text x="119.9" y="132.9">GND</text>
<text x="142.7" y="132.9">GND</text>
<text x="166.9" y="132.9">GND</text>
<text x="218.9" y="143.1">GND +3V0</text>
<text x="221.6" y="140.6">PA0</text>
<text x="239.3" y="143.1">GND +3V0</text>
<text x="242" y="140.6">PA4</text>
<text x="259.6" y="143.1">GND +3V0</text>
<text x="262.3" y="140.6">PA6</text>
<text x="30.5" y="148.8">PC4</text>
<text x="43.2" y="148.8">PE12</text>
<text x="55.9" y="148.8">PA2</text>
<text x="74.9" y="148.8">PE8</text>
<text x="87.6" y="148.8">PB10</text>
<text x="110.5" y="148.8">PC2</text>
<text x="157.6" y="146.9">LTS-6960HR</text>
<text x="161.5" y="144.4">AFF1</text>
<text x="24.6" y="152">GND</text>
<text x="30.5" y="151.4">F1</text>
<text x="43.2" y="151.4">F2</text>
<text x="55.9" y="151.4">F3</text>
<text x="74.9" y="151.4">up</text>
<text x="87.6" y="151.4">down</text>
<text x="110.5" y="151.4">Emergency</text>
<text x="121.8" y="151.4">LED</text>
<text x="154.2" y="154.5">b</text>
<text x="154.2" y="152">a</text>
<text x="169.7" y="154.5">C.A.</text>
<text x="169.7" y="152">C.A.</text>
<text x="31.8" y="157.1">R2</text>
<text x="31.8" y="159.6">R</text>
<text x="44.5" y="157.1">R5</text>
<text x="44.5" y="159.6">R</text>
<text x="57.2" y="157.1">R6</text>
<text x="57.2" y="159.6">R</text>
<text x="76.2" y="157.1">R12</text>
<text x="76.2" y="159.6">R</text>
<text x="88.9" y="157.1">R13</text>
<text x="88.9" y="159.6">R</text>
<text x="111.8" y="157.1">R14</text>
<text x="111.8" y="159.6">R</text>
<text x="152.4" y="158.3">J4</text>
<text x="152.4" y="160.9">Conn_01x07_Pin</text>
<text x="154.2" y="159.6">d</text>
<text x="154.2" y="157.1">c</text>
<text x="154.2" y="162.2">e</text>
<text x="154.2" y="164.7">f</text>
<text x="154.2" y="167.2">g</text>
<text x="33" y="168.8">D1</text>
<text x="33" y="171.4">LED</text>
<text x="45.7" y="168.8">D2</text>
<text x="45.7" y="171.4">LED</text>
<text x="58.4" y="168.8">D3</text>
<text x="58.4" y="171.4">LED</text>
<text x="77.5" y="168.8">D4</text>
<text x="77.5" y="171.4">LED</text>
<text x="90.2" y="168.8">D5</text>
<text x="90.2" y="171.4">LED</text>
<text x="113" y="168.8">D6</text>
<text x="113" y="171.4">LED</text>
<text x="170.7" y="169.8">DP</text>
<text x="27.2" y="181.2">GND</text>
<text x="39.9" y="181.2">GND</text>
<text x="52.6" y="181.2">GND</text>
<text x="71.6" y="181.2">GND</text>
<text x="84.3" y="181.2">GND</text>
<text x="107.2" y="181.2">GND</text>
</g>
<g font-size="1.3" fill="#0000c2">
<text x="203.3" y="47.6">L298</text>
<text x="200.2" y="53.9">OUT</text>
<text x="201.3" y="49.7">Motor</text>
<text x="205" y="53.9">1</text>
<text x="207.7" y="49.7">Driver</text>
<text x="200.2" y="56">OUT</text>
<text x="205" y="56">2</text>
<text x="218" y="54.2">OUT</text>
<text x="218" y="56.2">OUT</text>
<text x="222.8" y="54.2">3</text>
<text x="222.8" y="56.2">4</text>
<text x="197.5" y="74.5">Common</text>
<text x="206.8" y="74.5">Ground PC5 PC6</text>
<text x="222.1" y="74.5">PB5</text>
<text x="215.6" y="108.1">IR</text>
<text x="215.6" y="112.2">Floor</text>
<text x="218.6" y="108.1">Sensor</text>
<text x="221.6" y="112.2">1</text>
<text x="235.9" y="108.1">IR</text>
<text x="235.9" y="112.2">Floor</text>
<text x="238.9" y="108.1">Sensor</text>
<text x="241.9" y="112.2">2</text>
<text x="256.2" y="108.1">IR</text>
<text x="256.2" y="112.2">Floor</text>
<text x="259.3" y="108.1">Sensor</text>
<text x="262.2" y="112.2">3</text>
<text x="216.6" y="131.4">GND</text>
<text x="221.7" y="131.4">DO</text>
<text x="225.5" y="131.4">VCC</text>
<text x="237" y="131.4">GND</text>
<text x="242" y="131.4">DO</text>
<text x="245.8" y="131.4">VCC</text>
<text x="257.3" y="131.4">GND</text>
<text x="262.3" y="131.4">DO</text>
<text x="266.1" y="131.4">VCC</text>
<text x="191" y="132.2">GND</text>
<text x="139" y="152.7">PD5</text>
<text x="139.1" y="154.8">PE2</text>
<text x="178.3" y="152">3V</text>
<text x="178.3" y="154">3V</text>
<text x="138.5" y="156.8">PA10</text>
<text x="139" y="158.9">PB3</text>
<text x="139" y="160.9">PB4</text>
<text x="139" y="162.9">PD1</text>
<text x="139" y="165">PB8</text>
</g>
<g font-size=".8" fill="#0000c2">
<text x="201.8" y="64.6">12V</text>
<text x="204.7" y="64.6">GND</text>
<text x="208" y="64.6">5V</text>
<text x="210.2" y="64.6">ENA</text>
<text x="213.2" y="64.6">IN1</text>
<text x="216" y="64.6">IN2</text>
<text x="218.8" y="64.6">IN3</text>
<text x="221.6" y="64.6">IN4</text>
<text x="224.3" y="64.6">ENB</text>
</g>
</svg>
